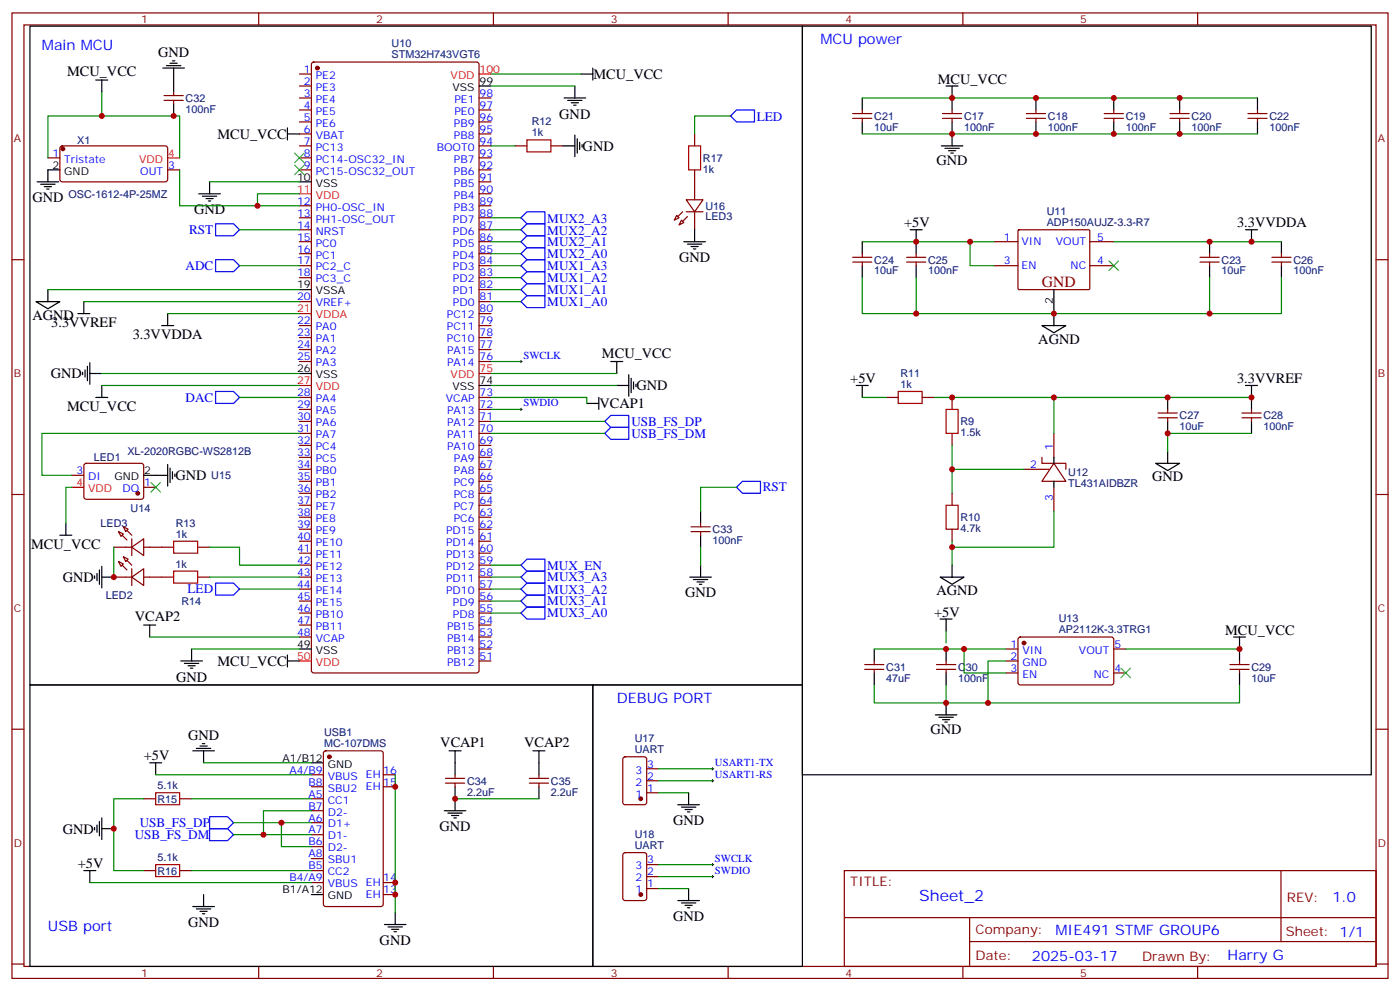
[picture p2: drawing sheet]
<svg xmlns="http://www.w3.org/2000/svg" width="412mm" height="292mm" viewBox="0 0 412 292" stroke-linecap="round" stroke-linejoin="round" font-family="sans-serif">
<g fill="none" stroke="#870000" stroke-width=".35">
<path d="M3.5 3.8h405.4v284.3h-405.4zM7.1 7.3h398.2v277.3h-398.2zM76.2 3.8v3.5M92 18.5l.4-.2h48l.7 .4v178.8l-.5 .6-48.2 .1-.6-.5-.1-178.7zM145.3 3.8v3.5M214.5 3.8v3.5M283.6 3.8v3.5M352.8 3.8v3.5M48.3 28.2h5.7M48.3 29.6h5.7M51.2 27.1v1.1M51.2 29.6v1"/>
<path d="M88.2 21.8h3.5M88.2 25.3h3.5M88.2 28.9h3.5M88.2 32.4h3.5M88.2 35.9h3.5M88.2 39.4h3.5M141.1 28.9h3.5M141.1 32.4h3.5M141.1 35.9h3.5M141.1 39.4h3.5M204.6 39.4v3.6M251.2 34.9h5.6"/>
<path d="M251.2 33.4h5.6M254 32.4v1M254 34.9v1M277.6 34.9h5.7M277.6 33.4h5.7M280.5 32.4v1M280.5 34.9v1M302.3 34.9h5.7M302.3 33.4h5.7M305.2 32.4v1M305.2 34.9v1M325.3 34.9h5.6"/>
<path d="M325.3 33.4h5.6M328.1 32.4v1M328.1 34.9v1M344.7 34.9h5.6M344.7 33.4h5.6M347.5 32.4v1M347.5 34.9v1M367.6 34.9h5.6M367.6 33.4h5.6M370.4 32.4v1M370.4 34.9v1M14.1 46.5h3.5"/>
<path d="M17.9 43.2l.4-.2h30.7l.4 .7-.1 9.4-.6 .5-30.6-.1-.5-.7v-9.1zM49.4 50h3.5M88.2 43h3.5M88.2 46.5h3.5M88.2 50h3.5M141.1 43h3.5M141.1 46.5h3.5M141.1 50h3.5M141.1 57.1h3.5M141.1 53.6h3.5M151.7 43h3.5M162.3 43h3.5"/>
<path d="M202.1 58.8h5l-2.5 3.6zM204.6 50v8.8M3.5 76.5h3.6M88.2 60.6h3.5M88.2 64.1h3.5M88.2 67.7h3.5M88.2 71.2h3.5M88.2 74.7h3.5M88.2 78.2h3.5M141.1 60.6h3.5M141.1 64.1h3.5M141.1 67.7h3.5"/>
<path d="M141.1 71.2h3.5M141.1 74.7h3.5M141.1 78.2h3.5M199.3 63.4l.7 .7-1.4 .7zM200.7 64.8l.7 .7-1.4 .8zM202.1 62.4h5M204.6 62.4v5.3M251.2 77.2h5.6M251.2 75.8h5.6M254 74.7v1.1M254 77.2v1M267.1 77.2h5.6"/>
<path d="M267.1 75.8h5.6M269.9 74.7v1.1M269.9 77.2v1M292.8 71.2h7.1M292.8 78.2h7.1M299.9 67.8l.3-.1h20.7l.1 .3v17.1l-.3 .2-20.7-.1-.1-.3zM321 71.2h7.1M321 78.2h7.1M353.5 77.2h5.6M353.5 75.8h5.6M356.3 74.7v1.1M356.3 77.2v1"/>
<path d="M374.6 77.2h5.7M374.6 75.8h5.7M377.5 74.7v1.1M377.5 77.2v1M405.3 76.5h3.6M88.2 81.8h3.5M88.2 88.8h3.5M88.2 95.9h3.5M88.2 99.4h3.5M141.1 81.8h3.5M141.1 88.8h3.5M141.1 95.9h3.5"/>
<path d="M141.1 99.4h3.5M141.1 92.4h3.5M141.1 85.3h3.5M88.2 102.9h3.5M88.2 106.5h3.5M88.2 117.1h3.5M141.1 102.9h3.5M141.1 106.5h3.5M141.1 117.1h3.5M261.1 117.1h3.5M271.6 117.1h3.6M280.5 117.1v3.5"/>
<path d="M21.2 140h3.5M24.9 136.7l.5-.2h16.5l.4 .7v9.4l-.7 .4h-16.5l-.4-.7v-9.1zM88.2 120.6h3.5M88.2 124.1h3.5M88.2 127.6h3.5M88.2 131.2h3.5M88.2 134.7h3.5M88.2 138.2h3.5M141.1 120.6h3.5M141.1 124.1h3.5M141.1 127.6h3.5M141.1 131.2h3.5"/>
<path d="M141.1 134.7h3.5M141.1 138.2h3.5M280.5 127.6v3.6M301.6 138.2h7.4M306.9 134.7v1.8h7.1v1.7M310.4 136.5l3.6 5.2h-7.1zM310.4 127.6v7.1M341.1 123h5.7M341.1 121.6h5.7M344 120.6v1M344 123v1.1M365.8 123h5.7"/>
<path d="M365.8 121.6h5.7M368.7 120.6v1M368.7 123v1.1M3.5 145.6h3.6M34.9 156.6l1.4 .7-.7 .7zM36.3 155.2l1.4 .7-.7 .7zM38.8 158.7v4.9M42.3 143.5h3.6M88.2 141.7h3.5M88.2 145.3h3.5M88.2 148.8h3.5M88.2 152.3h3.5"/>
<path d="M88.2 155.9h3.5M88.2 159.4h3.5M141.1 141.7h3.5M141.1 145.3h3.5M141.1 148.8h3.5M141.1 152.3h3.5M141.1 155.9h3.5M141.1 159.4h3.5M203.6 155.2h5.6M203.6 156.6h5.6M206.4 154.1v1.1M206.4 156.6v1"/>
<path d="M280.5 145.3v3.5M280.5 155.9v3.5M310.4 143.5v7.1M405.3 145.6h3.6M33.5 170h5.3M33.5 161.1h5.3M34.9 165.4l1.4 .7-.7 .7zM36.3 164l1.4 .7-.7 .7zM38.8 161.1l3.5-2.4v4.9zM38.8 170l3.5-2.5v4.9zM38.8 167.5v4.9M42.3 170h8.9"/>
<path d="M42.3 161.1h8.9M58.2 170h3.5M58.2 161.1h3.5M88.2 162.9h3.5M88.2 166.4h3.5M88.2 170h3.5M88.2 173.5h3.5M88.2 177h3.5M141.1 162.9h3.5M141.1 166.4h3.5M141.1 170h3.5M141.1 173.5h3.5"/>
<path d="M141.1 177h3.5M88.2 180.6h3.5M88.2 184.1h3.5M88.2 187.6h3.5M141.1 180.6h3.5M141.1 184.1h3.5M141.1 187.6h3.5M141.1 194.7h3.5M141.1 191.1h3.5M254.7 197.1h5.6M254.7 195.7h5.6M257.5 194.7v1"/>
<path d="M257.5 197.1v1.1M275.9 197.1h5.6M275.9 195.7h5.6M278.7 194.7v1M278.7 197.1v1.1M296.3 194.7h3.6M296.3 191.1h3.6M296.3 198.2h3.6M300.1 187.8l.5-.2 27.1 .1 .4 .6-.1 13-.6 .4h-27.1l-.4-.7v-12.7zM328.1 191.1h3.5M328.1 198.2h3.5M362.3 197.1h5.6"/>
<path d="M362.3 195.7h5.6M365.1 194.7v1M365.1 197.1v1.1M3.5 214.8h3.6M405.3 214.8h3.6M42.3 235.2h3.6M52.9 235.2h3.5M91.7 238.8h3.5M91.7 235.2h3.5M91.7 231.7h3.5M91.7 228.2h3.5M95.5 221.3l.5-.2h16.2l.6 .5 .1 44.7-.5 .6-16.4 .1-.7-.5-.1-44.7z"/>
<path d="M112.9 231.7h3.5M112.9 228.2h3.5M131.2 229.2h5.7M131.2 230.6h5.7M134.1 228.2v1M134.1 230.6v1.1M155.9 229.2h5.7M155.9 230.6h5.7M158.7 228.2v1M158.7 230.6v1.1M183.7 223.1l.4-.2h5.7l.6 .4 .1 13-.5 .6-5.9 .1-.6-.5-.1-12.9zM190.5 233.5h3.5"/>
<path d="M190.5 229.9h3.5M190.5 226.4h3.5M42.3 256.4h3.6M52.9 256.4h3.5M91.7 259.9h3.5M91.7 252.9h3.5M91.7 256.4h3.5M91.7 245.8h3.5M91.7 249.3h3.5M91.7 242.3h3.5M112.9 259.9h3.5M183.7 251.3l.4-.2h5.7l.6 .4 .1 13-.5 .7h-5.9l-.6-.4-.1-13z"/>
<path d="M190.5 258.2h3.5M190.5 254.6h3.5M248.7 256.4h156.6v28.2h-156.6zM377.3 256.4v20.9M112.9 263.5h3.5M190.5 261.7h3.5M248.7 270.2h156.5M285.6 277.3h119.6M285.6 270.2v14.2M3.5 283.9h3.6M76.2 284.6v3.5M145.3 284.6v3.5"/>
<path d="M214.5 284.6v3.5M283.6 284.6v3.5M352.8 284.6v3.5M405.3 283.9h3.6"/>
</g>
<g fill="#870000" stroke="#870000" stroke-width=".35">
<path d="M36 157.6l1.4 1.4z"/>
<path d="M37.4 156.2l1.4 1.4z"/>
<path d="M36 166.4l1.4 1.5z"/>
<path d="M37.4 165l1.4 1.4z"/>
<path d="M202.5 63.8l-1.4 1.4z"/>
<path d="M201.1 62.4l-1.4 1.4z"/>
<circle cx="93.5" cy="20" r=".53"/>
<circle cx="301.6" cy="189.4" r=".53"/>
<circle cx="18.5" cy="43.9" r=".53"/>
<circle cx="40.6" cy="145.3" r=".53"/>
<circle cx="97" cy="222.9" r=".53"/>
<circle cx="188.7" cy="235.2" r=".53"/>
<circle cx="188.7" cy="263.5" r=".53"/>
</g>
<g fill="none" stroke="#000" stroke-width=".35">
<path d="M8.8 7.7h227.6v194h-227.6zM49 19.3h4.3M50.1 18.6h2.1M50.8 17.9h.7M236.4 7.7h167.5v220.5h-167.5zM28.2 23.6h3.5M30 23.6v3.5M48 20h6.3M51.2 20v7.1M51.2 30.6v3.5M84.7 39.4h3.5M84.7 37.7v3.5"/>
<path d="M141.1 25.3h3.5M166.2 28.9h6.3M167.2 29.6h4.2M168.3 30.3h2.1M169 31h.7M169.3 25.3v3.6M169.3 39.8v6.3M171.1 21.8h3.5M174.6 20v3.6M254 28.9v3.5M254 35.9v3.5M278.7 25.3h3.5"/>
<path d="M280.5 25.3v7.1M280.5 35.9v7.1M305.2 28.9v3.5M305.2 35.9v3.5M328.1 28.9v3.5M328.1 35.9v3.5M347.5 28.9v3.5M347.5 35.9v3.5M370.4 28.9v3.5M370.4 35.9v3.5M10.9 53.6h6.4M12 54.3h4.2"/>
<path d="M13.1 55h2.1M13.8 55.7h.7M17.6 50h-3.5v3.6M58.6 57.1h6.3M59.6 57.8h4.3M60.7 58.5h2.1M61.4 59.2h.7M61.7 53.6v3.5M88.2 53.6h3.5M165.8 43h3.5M170 40.9v4.2M170.7 41.9v2.1"/>
<path d="M171.4 42.6v.7M277.3 43h6.3M278.3 43.7h4.3M279.4 44.4h2.1M280.1 45.1h.7M201.4 71.2h6.4M202.5 71.9h4.2M203.6 72.6h2.1M204.3 73.3h.7M204.6 67.7v3.5M254 71.2v3.5M254 78.2v3.6"/>
<path d="M268.1 67.7h3.5M269.9 67.7v7M269.9 78.2v3.6M356.3 71.2v3.5M356.3 78.2v3.6M366.9 67.7h3.5M368.7 67.7v3.5M377.5 71.2v3.5M377.5 78.2v3.6M10.6 88.8h7l-3.5 2.1zM14.1 85.3v3.5M22.9 92.4h3.6"/>
<path d="M24.7 88.8v3.6M47.6 95.9h3.6M49.4 92.4v3.5M88.2 85.3h3.5M306.9 95.9h7.1l-3.6 2.1zM310.4 85.3v10.6M24.3 109.6v.7M25 108.9v2.2M25.8 107.9v4.2M26.5 110h3.5M26.5 106.8v6.4M28.2 117.1h3.5"/>
<path d="M30 113.5v3.6M88.2 110h3.5M141.1 113.5h3.5M172.9 118.8h3.5M176.4 117.1v3.5M179.9 106.5h3.5M181.7 113.5h3.5M181.7 106.5v3.5M185.2 110.3v6.4M185.9 111.4v4.2M186.6 112.5v2.1M187.3 113.2v.7"/>
<path d="M252.2 113.5h3.6M254 113.5v3.6M344 117.1v3.5M366.9 113.5h3.5M368.7 113.5v7.1M42.3 140h7.1M49.4 136.8v6.4M50.1 137.9v4.2M50.8 138.9v2.1M51.5 139.6v.7M310.4 134.7v1.8M340.4 136.5h7.1l-3.5 2.1z"/>
<path d="M344 124.1v3.5M344 132.9v3.6M368.7 124.1v3.5M17.6 157.6h3.6M19.4 154.1v3.5M206.4 150.6v3.5M206.4 157.6v3.5M310.4 141.7v1.8M27.9 169.6v.7M28.6 168.9v2.1M29.3 167.9v4.2M30 166.8v6.3"/>
<path d="M30 170h3.5M203.2 170h6.3M204.3 170.7h4.2M205.3 171.4h2.1M206 172.1h.7M206.4 166.4v3.6M276.9 170h7.1l-3.5 2.1zM280.5 166.4v3.6M42.3 184.1h3.6M44.1 184.1v3.5M53.3 194.7h6.3M54.3 195.4h4.3"/>
<path d="M55.4 196.1h2.1M56.1 196.8h.7M56.4 191.1v3.6M84.7 192.9v3.5M84.7 194.7h3.5M88.2 191.1h3.5M257.5 191.1v3.6M257.5 198.2v3.5M276.9 182.3h3.6M278.7 182.3v3.5M278.7 191.1v3.6M278.7 198.2v3.5"/>
<path d="M363.4 187.6h3.5M365.1 187.6v7.1M365.1 198.2v3.5M8.8 201.7h165.8v82.9h-165.8zM58.9 219.7h2.1M59.6 219h.7M174.6 201.7h61.8v82.9h-61.8zM275.5 210.5h6.4M276.6 211.2h4.2M277.6 211.9h2.2M278.3 212.7h.7M278.7 207v3.5"/>
<path d="M44.1 224.6h3.5M45.9 224.6v3.6M56.8 221.1h6.3M57.9 220.4h4.2M60 221.1v3.5M91.7 224.6h3.5M130.9 238.8h6.3M131.9 239.5h4.3M132.3 221.1h3.5M134.1 221.1v7.1M134.1 231.7v7.1M157 221.1h3.5"/>
<path d="M158.7 221.1v7.1M158.7 231.7v3.5M199.7 237h6.3M200.7 237.7h4.3M201.8 238.4h2.1M202.5 239.1h.7M202.8 233.5v3.5M24.7 256.4h3.5M26.5 256.4v3.5M27.9 243.7v.7M28.6 243v2.1M29.3 241.9v4.3"/>
<path d="M30 240.9v6.3M30 244.1h3.5M133 240.2h2.1M133.7 240.9h.7M56.8 267h6.3M57.9 267.7h4.2M58.9 268.4h2.1M59.6 269.1h.7M60 263.5v3.5M91.7 263.5h3.5M113.2 272.3h6.4M114.3 273h4.2"/>
<path d="M115.4 273.7h2.1M116.1 274.4h.7M116.4 268.7v3.6M199.7 265.2h6.3M200.7 265.9h4.3M201.8 266.6h2.1M202.5 267.3h.7M202.8 261.7v3.5"/>
</g>
<path d="M141.1 21.8h3.5M49.4 46.5h3.5M88.2 57.1h3.5M88.2 92.4h3.5M88.2 113.5h3.5M141.1 110h3.5M21.2 143.5h3.5M88.2 194.7h3.5" fill="none" stroke="#f00" stroke-width=".35"/>
<path d="M86.8 45.1l2.8 2.8M86.8 48.6l2.8 2.8M89.6 45.1l-2.8 2.8M89.6 48.6l-2.8 2.8M326.7 76.8l2.8 2.9M329.5 76.8l-2.8 2.9M44.4 142.1l2.9 2.8M47.3 142.1l-2.9 2.8M330.2 196.8l2.8 2.8M333 196.8l-2.8 2.8" fill="none" stroke="#3c3" stroke-width=".35"/>
<g fill="none" stroke="#008700" stroke-width=".35">
<path d="M30 27.1v7h-15.9v12.4M30 34.1h22.9v12.4M144.6 25.3h24.7M144.6 21.8h26.5M215.2 34.1h-10.6v5.3M254 28.9h116.4M254 39.4h116.4M52.9 50v10.6h35.3M61.7 53.6h26.5M88.2 57.1h-12.4v3.5M144.6 43h7.1M70.6 67.7h17.6"/>
<path d="M70.6 78.2h17.6M144.6 71.2h8.9M144.6 64.1h8.9M144.6 67.7h8.9M144.6 74.7h8.9M144.6 78.2h8.9M254 71.2h38.8M285.8 71.2v7h7M328.1 71.2h49.4M14.1 85.3h74.1M24.7 88.8h63.5M49.4 92.4h38.8"/>
<path d="M144.6 81.8h8.9M144.6 85.3h8.9M144.6 88.8h8.9M254 81.8v10.6h102.3v-10.6M269.9 81.8v10.6M377.5 81.8v10.6h-21.2M30 110h58.2M30 113.5h58.2M70.6 117.1h17.6M144.6 117.1h28.3v1.7M144.6 106.5h8.9M144.6 110h37.1"/>
<path d="M144.6 113.5h37.1M254 117.1h7.1M275.2 117.1h35.2v10.5M310.4 117.1h58.3M88.2 127.6h-75.9v12.4h8.9M144.6 120.6h8.9M144.6 124.1h33.6M144.6 127.6h33.6M280.5 131.2v14.1M280.5 138.2h21.1M368.7 127.6h-24.7v5.3M21.2 143.5h-1.8v10.6"/>
<path d="M217 143.5h-10.6v7.1M280.5 159.4v7M310.4 150.6v10.5h-29.9M33.5 161.1v8.9M61.7 161.1h8.9v5.3h17.6M61.7 170h26.5M70.6 173.5h17.6M144.6 166.4h8.9M144.6 170h8.9M144.6 173.5h8.9M144.6 177h8.9M206.4 161.1v5.3"/>
<path d="M44.1 187.6h44.1M56.4 191.1h31.8M144.6 180.6h8.9M257.5 191.1h38.8M278.7 185.8v3.6M284 191.1v7.1h12.3M296.3 194.7h-5.3v12.3h-33.5v-5.3M331.6 191.1h33.5M278.7 201.7v5.3M365.1 201.7v5.3h-74.1M42.3 235.2h-8.8v21.2h8.8M45.9 228.2h45.8"/>
<path d="M56.4 235.2h35.3M60 224.6h31.7M91.7 238.8h-14.1v7M116.4 228.2v40.5M134.1 235.2h24.6M194 226.4h15.9M194 229.9h15.9M194 233.5h8.8M26.5 259.9h65.2M56.4 256.4h35.3M68.8 242.3h22.9M68.8 245.8h22.9"/>
<path d="M82.9 242.3v7h8.8M194 254.6h15.9M194 258.2h15.9M194 261.7h8.8"/>
</g>
<path d="M155.2 41.2h7.1v3.5h-7.1zM202.8 43h3.6v7h-3.6zM264.6 115.3h7v3.5h-7zM278.7 120.6h3.5v7h-3.5zM51.2 159.4h7v3.5h-7zM278.7 148.8h3.5v7.1h-3.5zM51.2 168.2h7v3.5h-7zM45.9 233.5h7v3.5h-7zM45.9 254.6h7v3.6h-7z" fill="none" stroke="#a10000" stroke-width=".35"/>
<g fill="none" stroke="#00f" stroke-width=".35">
<path d="M215.2 34.1l1.8-1.7h5.2v3.5h-5.2zM63.5 65.9h5.3l1.8 1.8-1.8 1.7h-5.3zM63.5 76.5h5.3l1.8 1.7-1.8 1.8h-5.3zM153.5 64.1l1.7-1.7h5.3v3.5h-5.3zM153.5 74.7l1.7-1.7h5.3v3.5h-5.3zM153.5 67.7l1.7-1.8h5.3v3.5h-5.3zM153.5 78.2l1.7-1.7h5.3v3.5h-5.3zM155.2 69.4h5.3v3.6h-5.3l-1.7-1.8zM153.5 85.3l1.7-1.8h5.3v3.6h-5.3zM153.5 81.8l1.7-1.8h5.3v3.5h-5.3zM155.2 87.1h5.3v3.5h-5.3l-1.7-1.8zM63.5 115.3h5.3l1.8 1.8-1.8 1.7h-5.3z"/>
<path d="M178.2 124.1l1.7-1.8h5.3v3.6h-5.3zM178.2 127.6l1.7-1.7h5.3v3.5h-5.3zM217 143.5l1.7-1.8h5.3v3.6h-5.3zM63.5 171.7h5.3l1.8 1.8-1.8 1.8h-5.3zM153.5 166.4l1.7-1.7h5.3v3.5h-5.3zM153.5 177l1.7-1.7h5.3v3.5h-5.3zM153.5 170l1.7-1.8h5.3v3.5h-5.3zM155.2 171.7h5.3v3.6h-5.3l-1.7-1.8zM153.5 180.6l1.7-1.8h5.3v3.5h-5.3zM61.7 240.5h5.3l1.8 1.8-1.8 1.8h-5.3zM61.7 244.1h5.3l1.8 1.7-1.8 1.8h-5.3z"/>
</g>
<path d="M153.1 106.5h.7M153.5 106.1v.7M153.1 120.6h.7M153.5 120.2v.7M209.5 226.4h.8M209.5 229.9h.8M209.9 226.1v.7M209.9 229.6v.7M209.5 254.6h.8M209.5 258.2h.8M209.9 254.3v.7M209.9 257.8v.7" fill="none" stroke="#000" stroke-width=".29"/>
<g fill="#c00">
<circle cx="269.9" cy="71.2" r=".88"/>
<circle cx="285.8" cy="71.2" r=".88"/>
<circle cx="310.4" cy="92.4" r=".88"/>
<circle cx="269.9" cy="92.4" r=".88"/>
<circle cx="356.3" cy="92.4" r=".88"/>
<circle cx="356.3" cy="71.2" r=".88"/>
<circle cx="280.5" cy="28.9" r=".88"/>
<circle cx="305.2" cy="28.9" r=".88"/>
<circle cx="328.1" cy="28.9" r=".88"/>
<circle cx="347.5" cy="28.9" r=".88"/>
<circle cx="280.5" cy="39.4" r=".88"/>
<circle cx="305.2" cy="39.4" r=".88"/>
<circle cx="328.1" cy="39.4" r=".88"/>
<circle cx="347.5" cy="39.4" r=".88"/>
<circle cx="368.7" cy="71.2" r=".88"/>
<circle cx="280.5" cy="117.1" r=".88"/>
<circle cx="310.4" cy="117.1" r=".88"/>
<circle cx="344" cy="117.1" r=".88"/>
<circle cx="344" cy="127.6" r=".88"/>
<circle cx="368.7" cy="117.1" r=".88"/>
<circle cx="280.5" cy="161.1" r=".88"/>
<circle cx="280.5" cy="138.2" r=".88"/>
<circle cx="278.7" cy="191.1" r=".88"/>
<circle cx="284" cy="191.1" r=".88"/>
<circle cx="278.7" cy="207" r=".88"/>
<circle cx="365.1" cy="191.1" r=".88"/>
<circle cx="291" cy="207" r=".88"/>
<circle cx="30" cy="34.1" r=".88"/>
<circle cx="51.2" cy="34.1" r=".88"/>
<circle cx="75.8" cy="60.6" r=".88"/>
<circle cx="33.5" cy="170" r=".88"/>
<circle cx="33.5" cy="244.1" r=".88"/>
<circle cx="77.6" cy="245.8" r=".88"/>
<circle cx="82.9" cy="242.3" r=".88"/>
<circle cx="116.4" cy="263.5" r=".88"/>
<circle cx="116.4" cy="259.9" r=".88"/>
<circle cx="116.4" cy="231.7" r=".88"/>
<circle cx="134.1" cy="235.2" r=".88"/>
</g>
<text font-size="4.6" fill="#800" x="306.9" y="84.6">GND</text>
<text font-size="4.6" fill="#00f" x="270.8" y="265.4">Sheet_2</text>
<g font-size="4.2" fill="#00f">
<text x="12.3" y="14.7">Main MCU</text>
<text x="241.7" y="13">MCU power</text>
<text x="181.7" y="207">DEBUG PORT</text>
<text x="392.5" y="265.7">1.0</text>
<text x="14.1" y="274">USB port</text>
<text x="310.9" y="275.2">MIE491 STMF GROUP6</text>
<text x="304" y="283">2025-03-17</text>
<text x="361.6" y="282.9">Harry G</text>
</g>
<g font-size="4.2">
<text x="46.6" y="16.9">GND</text>
<text x="19.8" y="22.5">MCU_VCC</text>
<text x="174.8" y="23.3">MCU_VCC</text>
<text x="276.2" y="24.6">MCU_VCC</text>
<text x="164.7" y="34.9">GND</text>
<text x="64" y="40.9">MCU_VCC</text>
<text x="171.6" y="44.4">GND</text>
<text x="275.9" y="48.6">GND</text>
<text x="9.5" y="59.6">GND</text>
<text x="57.1" y="63.2">GND</text>
<text x="266.3" y="67">+5V</text>
<text x="364.4" y="67">3.3VVDDA</text>
<text x="200" y="77.3">GND</text>
<text x="9.5" y="94.1">AGND</text>
<text x="15.1" y="96.3">3.3VVREF</text>
<text x="39.1" y="99.9">3.3VVDDA</text>
<text x="305.9" y="101.2">AGND</text>
<text x="177.3" y="105.4">MCU_VCC</text>
<text x="15" y="111.4">GND</text>
<text x="250.5" y="112.8">+5V</text>
<text x="364.4" y="112.8">3.3VVREF</text>
<text x="187.5" y="115">GND</text>
<text x="19.8" y="121">MCU_VCC</text>
<text x="176.6" y="120.3">VCAP1</text>
<text x="51.7" y="141.4">GND</text>
<text x="339.4" y="141.7">GND</text>
<text x="9.2" y="161.6">MCU_VCC</text>
<text x="18.5" y="171.4">GND</text>
<text x="201.8" y="176">GND</text>
<text x="275.9" y="175.3">AGND</text>
<text x="39.7" y="183">VCAP2</text>
<text x="275.2" y="181.6">+5V</text>
<text x="360.9" y="186.9">MCU_VCC</text>
<text x="64" y="196.1">MCU_VCC</text>
<text x="51.9" y="200.7">GND</text>
<text x="55.4" y="217.9">GND</text>
<text x="129.7" y="220.1">VCAP1</text>
<text x="154.4" y="220.1">VCAP2</text>
<text x="274.1" y="216.2">GND</text>
<text x="42.3" y="223.9">+5V</text>
<text x="18.5" y="245.5">GND</text>
<text x="129.5" y="244.8">GND</text>
<text x="198.3" y="243.1">GND</text>
<text x="22.9" y="255.7">+5V</text>
<text x="55.4" y="273.1">GND</text>
<text x="198.3" y="271.3">GND</text>
<text x="111.8" y="278.3">GND</text>
</g>
<g font-size="3.9" fill="#00f">
<text x="223" y="35.5">LED</text>
<text x="161.2" y="65.5">MUX2_A3</text>
<text x="55.7" y="68.9">RST</text>
<text x="161.2" y="69.1">MUX2_A2</text>
<text x="161.2" y="75.9">MUX2_A0</text>
<text x="161.2" y="72.4">MUX2_A1</text>
<text x="54.6" y="79.5">ADC</text>
<text x="161.2" y="79.5">MUX1_A3</text>
<text x="161.2" y="83">MUX1_A2</text>
<text x="161.2" y="86.5">MUX1_A1</text>
<text x="161.2" y="90.1">MUX1_A0</text>
<text x="54.6" y="118.3">DAC</text>
<text x="186" y="125.4">USB_FS_DP</text>
<text x="186" y="129">USB_FS_DM</text>
<text x="224.7" y="144.7">RST</text>
<text x="161.2" y="167.8">MUX_EN</text>
<text x="161.2" y="171.2">MUX3_A3</text>
<text x="55.3" y="174.7">LED</text>
<text x="161.2" y="174.8">MUX3_A2</text>
<text x="161.2" y="178.3">MUX3_A1</text>
<text x="161.2" y="181.8">MUX3_A0</text>
<text x="41.2" y="243.6">USB_FS_DP</text>
<text x="39.7" y="247.1">USB_FS_DM</text>
</g>
<g font-size="3.9" fill="#800">
<text x="250.5" y="261">TITLE:</text>
<text x="379.1" y="265.7">REV:</text>
<text x="287.4" y="275.2">Company:</text>
<text x="378.7" y="275.8">Sheet: 1/1</text>
<text x="287.4" y="282.9">Date:</text>
<text x="336.4" y="282.9">Drawn By:</text>
</g>
<g font-size="3.2" fill="#800">
<text x="41.6" y="6.8">1</text>
<text x="110.8" y="6.8">2</text>
<text x="179.9" y="6.8">3</text>
<text x="249.1" y="6.8">4</text>
<text x="318.2" y="6.8">5</text>
<text x="4.1" y="41.9">A</text>
<text x="405.9" y="41.9">A</text>
<text x="4.1" y="111.1">B</text>
<text x="405.9" y="111.1">B</text>
<text x="4.1" y="180.2">C</text>
<text x="405.9" y="180.2">C</text>
<text x="4.1" y="249.3">D</text>
<text x="405.9" y="249.3">D</text>
<text x="41.6" y="287.6">1</text>
<text x="110.8" y="287.6">2</text>
<text x="179.9" y="287.6">3</text>
<text x="249.1" y="287.6">4</text>
<text x="318.2" y="287.6">5</text>
</g>
<g font-size="3.2" fill="#000080">
<text x="115.4" y="17">STM32H743VGT6</text>
<text x="115.4" y="13.9">U10</text>
<text x="54.7" y="30">C32</text>
<text x="54.7" y="33.2">100nF</text>
<text x="257.5" y="35.3">C21</text>
<text x="284" y="35.3">C17</text>
<text x="308.7" y="35.3">C18</text>
<text x="331.6" y="35.3">C19</text>
<text x="351" y="35.3">C20</text>
<text x="373.9" y="35.3">C22</text>
<text x="156.6" y="40.1">1k</text>
<text x="156.6" y="36.9">R12</text>
<text x="257.5" y="38.5">10uF</text>
<text x="284" y="38.5">100nF</text>
<text x="308.7" y="38.5">100nF</text>
<text x="331.6" y="38.5">100nF</text>
<text x="351" y="38.5">100nF</text>
<text x="373.9" y="38.5">100nF</text>
<text x="22.7" y="42.3">X1</text>
<text x="207.1" y="47.6">R17</text>
<text x="207.1" y="50.8">1k</text>
<text x="20.2" y="58.2">OSC-1612-4P-25MZ</text>
<text x="207.8" y="64.9">LED3</text>
<text x="207.8" y="61.8">U16</text>
<text x="308.3" y="63.3">U11</text>
<text x="308.3" y="66.5">ADP150AUJZ-3.3-R7</text>
<text x="257.5" y="77.6">C24</text>
<text x="273.4" y="77.6">C25</text>
<text x="359.8" y="77.6">C23</text>
<text x="381" y="77.6">C26</text>
<text x="257.5" y="80.8">10uF</text>
<text x="273.4" y="80.8">100nF</text>
<text x="359.8" y="80.8">10uF</text>
<text x="381" y="80.8">100nF</text>
<text x="265.2" y="111">R11</text>
<text x="265.2" y="114.2">1k</text>
<text x="282.9" y="125.3">R9</text>
<text x="347.5" y="123.5">C27</text>
<text x="372.2" y="123.5">C28</text>
<text x="282.9" y="128.4">1.5k</text>
<text x="347.5" y="126.6">10uF</text>
<text x="372.2" y="126.6">100nF</text>
<text x="27.6" y="135.8">LED1</text>
<text x="37.5" y="134.1">XL-2020RGBC-WS2812B</text>
<text x="62.2" y="141.1">U15</text>
<text x="314.7" y="143.5">TL431AIDBZR</text>
<text x="314.7" y="140.2">U12</text>
<text x="29.6" y="155.2">LED3</text>
<text x="38.5" y="150.9">U14</text>
<text x="51.8" y="155.1">R13</text>
<text x="282.9" y="153.5">R10</text>
<text x="51.8" y="158.3">1k</text>
<text x="209.9" y="160.2">100nF</text>
<text x="209.9" y="157">C33</text>
<text x="282.9" y="156.7">4.7k</text>
<text x="51.7" y="167.1">1k</text>
<text x="31.2" y="176.4">LED2</text>
<text x="53.4" y="178.2">R14</text>
<text x="311.9" y="183.2">U13</text>
<text x="311.9" y="186.4">AP2112K-3.3TRG1</text>
<text x="261.1" y="197.6">C31</text>
<text x="282.2" y="197.6">C30</text>
<text x="368.7" y="197.6">C29</text>
<text x="261.1" y="200.7">47uF</text>
<text x="282.2" y="200.7">100nF</text>
<text x="368.7" y="200.7">10uF</text>
<text x="95.5" y="220">MC-107DMS</text>
<text x="95.5" y="216.8">USB1</text>
<text x="187" y="221.8">UART</text>
<text x="187" y="218.6">U17</text>
<text x="46.4" y="232.4">5.1k</text>
<text x="137.6" y="231.1">C34</text>
<text x="162.3" y="231.1">C35</text>
<text x="46.4" y="236.4">R15</text>
<text x="137.6" y="234.3">2.2uF</text>
<text x="162.3" y="234.3">2.2uF</text>
<text x="187" y="250">UART</text>
<text x="187" y="246.8">U18</text>
<text x="46.4" y="253.6">5.1k</text>
<text x="46.4" y="257.5">R16</text>
</g>
<g font-size="3.2" fill="#00f">
<text x="89.5" y="21.4">1</text>
<text x="93" y="23.2">PE2</text>
<text x="89.5" y="25">2</text>
<text x="89.5" y="28.5">3</text>
<text x="93" y="26.7">PE3</text>
<text x="141.3" y="28.5">98</text>
<text x="89.5" y="32">4</text>
<text x="89.5" y="35.6">5</text>
<text x="93" y="30.3">PE4</text>
<text x="93" y="33.8">PE5</text>
<text x="133.9" y="33.8">PE0</text>
<text x="133.9" y="30.3">PE1</text>
<text x="141.3" y="35.6">96</text>
<text x="141.3" y="32">97</text>
<text x="89.5" y="39.1">6</text>
<text x="93" y="37.3">PE6</text>
<text x="93" y="40.9">VBAT</text>
<text x="133.7" y="40.9">PB8</text>
<text x="133.7" y="37.3">PB9</text>
<text x="141.3" y="39.1">95</text>
<text x="15.4" y="46.1">1</text>
<text x="18.9" y="47.9">Tristate</text>
<text x="89.5" y="42.6">7</text>
<text x="89.5" y="46.1">8</text>
<text x="93" y="44.4">PC13</text>
<text x="93" y="47.9">PC14-OSC32_IN</text>
<text x="128.7" y="44.4">BOOT0</text>
<text x="133.7" y="47.9">PB7</text>
<text x="141.3" y="46.1">93</text>
<text x="141.3" y="42.6">94</text>
<text x="41.3" y="51.4">OUT</text>
<text x="49.6" y="49.7">3</text>
<text x="89.5" y="49.7">9</text>
<text x="93" y="51.4">PC15-OSC32_OUT</text>
<text x="133.7" y="51.4">PB6</text>
<text x="141.3" y="53.2">91</text>
<text x="141.3" y="49.7">92</text>
<text x="133.7" y="58.5">PB4</text>
<text x="133.7" y="55">PB5</text>
<text x="141.3" y="56.7">90</text>
<text x="87.5" y="60.3">12</text>
<text x="87.5" y="63.8">13</text>
<text x="93" y="62">PH0-OSC_IN</text>
<text x="93" y="65.5">PH1-OSC_OUT</text>
<text x="133.4" y="65.5">PD7</text>
<text x="133.7" y="62">PB3</text>
<text x="141.3" y="63.8">88</text>
<text x="141.3" y="60.3">89</text>
<text x="87.5" y="67.3">14</text>
<text x="87.5" y="70.8">15</text>
<text x="93" y="69.1">NRST</text>
<text x="133.4" y="69.1">PD6</text>
<text x="141.3" y="70.8">86</text>
<text x="141.3" y="67.3">87</text>
<text x="295.7" y="70.8">1</text>
<text x="323.1" y="70.8">5</text>
<text x="87.5" y="74.4">16</text>
<text x="87.5" y="77.9">17</text>
<text x="93" y="72.6">PC0</text>
<text x="93" y="76.1">PC1</text>
<text x="133.4" y="76.1">PD4</text>
<text x="133.4" y="72.6">PD5</text>
<text x="141.3" y="77.9">84</text>
<text x="141.3" y="74.4">85</text>
<text x="295.7" y="77.9">3</text>
<text x="300.9" y="72.2">VIN</text>
<text x="311" y="72.2">VOUT</text>
<text x="323.1" y="77.9">4</text>
<text x="87.5" y="81.4">18</text>
<text x="93" y="79.7">PC2_C</text>
<text x="93" y="83.2">PC3_C</text>
<text x="133.4" y="83.2">PD2</text>
<text x="133.4" y="79.7">PD3</text>
<text x="141.3" y="81.4">83</text>
<text x="300.9" y="79.3">EN</text>
<text x="315.4" y="79.3">NC</text>
<text x="87.5" y="88.5">20</text>
<text x="133.4" y="86.7">PD1</text>
<text x="141.3" y="88.5">81</text>
<text x="141.3" y="84.9">82</text>
<text x="87.5" y="95.5">22</text>
<text x="93" y="90.2">VREF+</text>
<text x="131.6" y="93.8">PC12</text>
<text x="133.4" y="90.2">PD0</text>
<text x="141.3" y="95.5">79</text>
<text x="141.3" y="92">80</text>
<text x="87.5" y="99.1">23</text>
<text x="93" y="97.3">PA0</text>
<text x="93" y="100.8">PA1</text>
<text x="131.6" y="100.8">PC10</text>
<text x="131.6" y="97.3">PC11</text>
<text x="141.3" y="99.1">78</text>
<text x="87.5" y="102.6">24</text>
<text x="87.5" y="106.1">25</text>
<text x="93" y="104.4">PA2</text>
<text x="93" y="107.9">PA3</text>
<text x="131.7" y="107.9">PA14</text>
<text x="131.7" y="104.4">PA15</text>
<text x="141.3" y="106.1">76</text>
<text x="141.3" y="102.6">77</text>
<text x="154.2" y="105.6">SWCLK</text>
<text x="87.5" y="116.7">28</text>
<text x="93" y="118.5">PA4</text>
<text x="131.3" y="118.5">VCAP</text>
<text x="141.3" y="116.7">73</text>
<text x="154.2" y="119.7">SWDIO</text>
<text x="87.5" y="120.2">29</text>
<text x="87.5" y="123.8">30</text>
<text x="93" y="122">PA5</text>
<text x="93" y="125.5">PA6</text>
<text x="131.7" y="125.5">PA12</text>
<text x="131.7" y="122">PA13</text>
<text x="141.3" y="123.8">71</text>
<text x="141.3" y="120.2">72</text>
<text x="87.5" y="127.3">31</text>
<text x="87.5" y="130.8">32</text>
<text x="93" y="129">PA7</text>
<text x="131.7" y="129">PA11</text>
<text x="141.3" y="130.8">69</text>
<text x="141.3" y="127.3">70</text>
<text x="87.5" y="134.3">33</text>
<text x="87.5" y="137.9">34</text>
<text x="93" y="132.6">PC4</text>
<text x="93" y="136.1">PC5</text>
<text x="131.7" y="132.6">PA10</text>
<text x="133.7" y="136.1">PA9</text>
<text x="141.3" y="137.9">67</text>
<text x="141.3" y="134.3">68</text>
<text x="303.5" y="137.9">2</text>
<text x="310.1" y="132.6" transform="rotate(-90 310.1 132.6)">1</text>
<text x="22.5" y="139.6">3</text>
<text x="26" y="141.4">DI</text>
<text x="42.5" y="143.2">1</text>
<text x="87.5" y="141.4">35</text>
<text x="93" y="139.6">PB0</text>
<text x="93" y="143.2">PB1</text>
<text x="133.7" y="143.2">PC9</text>
<text x="133.7" y="139.6">PA8</text>
<text x="141.3" y="141.4">66</text>
<text x="36.1" y="144.9">DO</text>
<text x="87.5" y="144.9">36</text>
<text x="87.5" y="148.4">37</text>
<text x="93" y="146.7">PB2</text>
<text x="133.7" y="146.7">PC8</text>
<text x="141.3" y="148.4">64</text>
<text x="141.3" y="144.9">65</text>
<text x="310.1" y="147.6" transform="rotate(-90 310.1 147.6)">3</text>
<text x="87.5" y="152">38</text>
<text x="87.5" y="155.5">39</text>
<text x="93" y="150.2">PE7</text>
<text x="93" y="153.7">PE8</text>
<text x="133.7" y="153.7">PC6</text>
<text x="133.7" y="150.2">PC7</text>
<text x="141.3" y="155.5">62</text>
<text x="141.3" y="152">63</text>
<text x="87.5" y="159">40</text>
<text x="93" y="157.3">PE9</text>
<text x="93" y="160.8">PE10</text>
<text x="131.4" y="160.8">PD14</text>
<text x="131.4" y="157.3">PD15</text>
<text x="141.3" y="159">61</text>
<text x="87.5" y="162.6">41</text>
<text x="87.5" y="166.1">42</text>
<text x="93" y="164.3">PE11</text>
<text x="93" y="167.9">PE12</text>
<text x="131.4" y="167.9">PD12</text>
<text x="131.4" y="164.3">PD13</text>
<text x="141.3" y="166.1">59</text>
<text x="141.3" y="162.6">60</text>
<text x="87.5" y="169.6">43</text>
<text x="87.5" y="173.1">44</text>
<text x="93" y="171.4">PE13</text>
<text x="131.4" y="171.4">PD11</text>
<text x="141.3" y="173.1">57</text>
<text x="141.3" y="169.6">58</text>
<text x="87.5" y="176.7">45</text>
<text x="93" y="174.9">PE14</text>
<text x="93" y="178.4">PE15</text>
<text x="131.4" y="174.9">PD10</text>
<text x="133.4" y="178.4">PD9</text>
<text x="141.3" y="176.7">56</text>
<text x="87.5" y="180.2">46</text>
<text x="87.5" y="183.7">47</text>
<text x="93" y="182">PB10</text>
<text x="93" y="185.5">PB11</text>
<text x="131.7" y="185.5">PB15</text>
<text x="133.4" y="182">PD8</text>
<text x="141.3" y="183.7">54</text>
<text x="141.3" y="180.2">55</text>
<text x="87.5" y="187.3">48</text>
<text x="93" y="189">VCAP</text>
<text x="131.7" y="189">PB14</text>
<text x="141.3" y="190.8">52</text>
<text x="141.3" y="187.3">53</text>
<text x="297.7" y="190.8">1</text>
<text x="328.3" y="190.8">5</text>
<text x="131.7" y="196.1">PB12</text>
<text x="131.7" y="192.5">PB13</text>
<text x="141.3" y="194.3">51</text>
<text x="297.7" y="194.3">2</text>
<text x="297.7" y="197.8">3</text>
<text x="301.2" y="192.5">VIN</text>
<text x="301.2" y="196.1">GND</text>
<text x="317.8" y="192.5">VOUT</text>
<text x="328.3" y="197.8">4</text>
<text x="301.2" y="199.6">EN</text>
<text x="322.2" y="199.6">NC</text>
<text x="85.3" y="227.8">A4/B9</text>
<text x="112.9" y="227.8">16</text>
<text x="187.2" y="227.8">3</text>
<text x="190.7" y="226.1">3</text>
<text x="210.6" y="225.5">USART1-TX</text>
<text x="90.9" y="231.4">B8</text>
<text x="96.6" y="233.1">SBU2</text>
<text x="96.6" y="229.6">VBUS</text>
<text x="107.8" y="232.8">EH</text>
<text x="107.8" y="229.2">EH</text>
<text x="112.9" y="231.4">15</text>
<text x="187.2" y="231.4">2</text>
<text x="190.7" y="233.1">1</text>
<text x="190.7" y="229.6">2</text>
<text x="210.6" y="229.1">USART1-RS</text>
<text x="90.9" y="238.4">B7</text>
<text x="90.9" y="234.9">A5</text>
<text x="96.6" y="236.6">CC1</text>
<text x="187.2" y="234.9">1</text>
<text x="90.9" y="245.5">A7</text>
<text x="90.9" y="241.9">A6</text>
<text x="96.6" y="243.7">D1+</text>
<text x="96.6" y="240.2">D2-</text>
<text x="90.9" y="249">B6</text>
<text x="96.6" y="247.2">D1-</text>
<text x="96.6" y="250.8">D2-</text>
<text x="90.9" y="256">B5</text>
<text x="90.9" y="252.5">A8</text>
<text x="96.6" y="254.3">SBU1</text>
<text x="96.6" y="257.8">CC2</text>
<text x="187.2" y="256">3</text>
<text x="190.7" y="257.8">2</text>
<text x="190.7" y="254.3">3</text>
<text x="210.6" y="253.8">SWCLK</text>
<text x="210.6" y="257.3">SWDIO</text>
<text x="85.3" y="259.6">B4/A9</text>
<text x="96.6" y="261.3">VBUS</text>
<text x="107.8" y="261">EH</text>
<text x="112.9" y="263.1">13</text>
<text x="112.9" y="259.6">14</text>
<text x="187.2" y="263.1">1</text>
<text x="187.2" y="259.6">2</text>
<text x="190.7" y="261.3">1</text>
<text x="107.8" y="264.5">EH</text>
</g>
<g font-size="3.2" fill="#f00">
<text x="132.7" y="23.2">VDD</text>
<text x="141.3" y="21.4">100</text>
<text x="41" y="47.9">VDD</text>
<text x="49.6" y="46.1">4</text>
<text x="87.5" y="56.7">11</text>
<text x="93" y="58.5">VDD</text>
<text x="87.5" y="92">21</text>
<text x="93" y="93.8">VDDA</text>
<text x="87.5" y="113.2">27</text>
<text x="132.7" y="111.4">VDD</text>
<text x="141.3" y="109.6">75</text>
<text x="93" y="114.9">VDD</text>
<text x="22.5" y="143.2">4</text>
<text x="26" y="144.9">VDD</text>
<text x="87.5" y="194.3">50</text>
<text x="93" y="196.1">VDD</text>
</g>
<g font-size="3.2">
<text x="133.3" y="26.7">VSS</text>
<text x="141.3" y="25">99</text>
<text x="15.4" y="49.7">2</text>
<text x="18.9" y="51.4">GND</text>
<text x="87.5" y="53.2">10</text>
<text x="93" y="55">VSS</text>
<text x="87.5" y="84.9">19</text>
<text x="93" y="86.7">VSSA</text>
<text x="310.1" y="89.4" transform="rotate(-90 310.1 89.4)">2</text>
<text x="87.5" y="109.6">26</text>
<text x="93" y="111.4">VSS</text>
<text x="141.3" y="113.2">74</text>
<text x="133.3" y="114.9">VSS</text>
<text x="33.7" y="141.4">GND</text>
<text x="42.5" y="139.6">2</text>
<text x="87.5" y="190.8">49</text>
<text x="93" y="192.5">VSS</text>
<text x="83.2" y="224.3">A1/B12</text>
<text x="96.6" y="226.1">GND</text>
<text x="83.2" y="263.1">B1/A12</text>
<text x="96.6" y="264.9">GND</text>
</g>
</svg>
